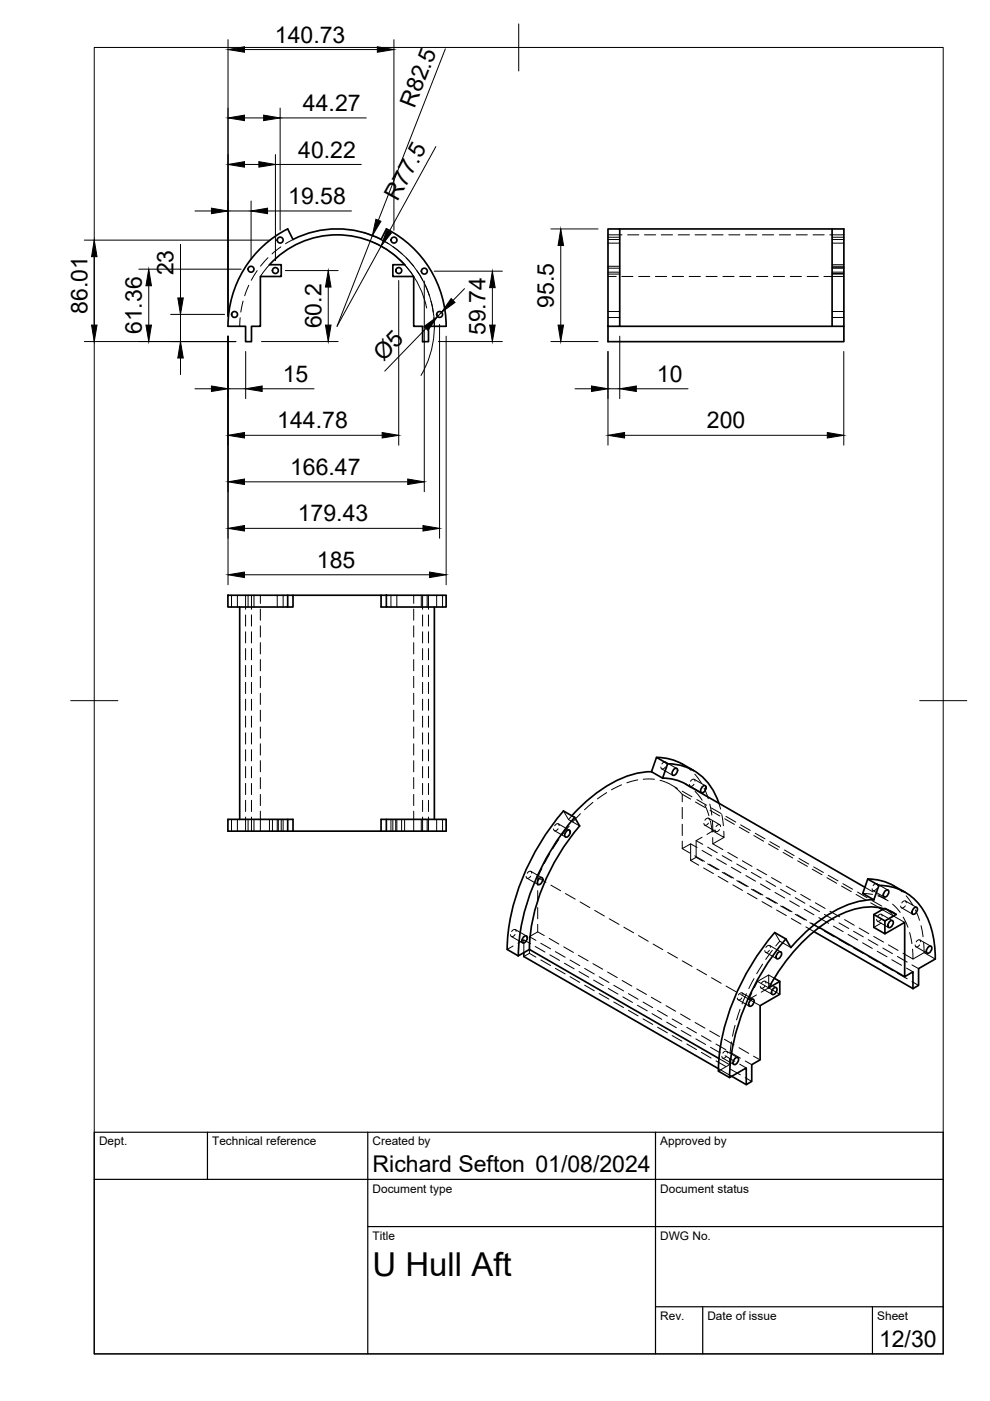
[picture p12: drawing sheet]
<svg xmlns="http://www.w3.org/2000/svg" width="210mm" height="297mm" viewBox="0 0 210 297" stroke-linecap="round" stroke-linejoin="round" font-family="sans-serif">
<!-- layer: Hidden -->
<g fill="none" stroke="#000" stroke-width=".21">
<path d="M54.5 57.4l-1.2 2M56.8 54.6l-1.6 1.8M57.1 56.1l-1.9 2.5M59.5 52.4l-1.8 1.4M62.1 50.8l-1.6 .9M80.8 50.8l1.6 .9M83.4 52.4l1.8 1.4M85.8 56.1l1.9 2.5M86.1 54.7l1.6 1.7M88.4 57.4l1.2 2M128.9 50.8h2.5M128.9 58.6h1.7"/>
<path d="M128.9 57.7h2.5M128.9 56.5h2.5M128.9 51.5h2.5M128.9 50.3h2.5M128.9 58.1h2.5M128.9 56.9h2.5M128.9 49.8h3M131.8 58.6h2.4M133.1 49.8h2.3M135.4 58.6h2.4M136.7 49.8h2.3M139 58.6h2.4"/>
<path d="M140.2 49.8h2.4M142.5 58.6h2.4M143.8 49.8h2.4M146.1 58.6h2.4M147.4 49.8h2.4M149.7 58.6h2.4M150.9 49.8h2.4M153.3 58.6h2.3M154.5 49.8h2.4M156.8 58.6h2.4M158.1 49.8h2.4M160.4 58.6h2.4"/>
<path d="M161.6 49.8h2.4M164 58.6h2.3M165.2 49.8h2.4M167.6 58.6h2.3M168.8 49.8h2.4M171.1 58.6h2.4M172.4 49.8h2.4M174.7 58.6h4.2M175.9 49.8h3M176.4 50.8h2.5M176.4 56.1h2.5M176.4 57.7h2.5"/>
<path d="M176.4 56.5h2.5M176.4 51.5h2.5M176.4 50.3h2.5M176.4 58.1h2.5M176.4 56.9h2.5M176.4 58h2.5M176.4 56.8h2.5M50.9 67.4l-.1 1.8M51.5 63.8l-.4 2.4M52.7 60.5l-.8 2.2M90.2 60.5l.8 2.2M91.4 63.8l.5 2.4"/>
<path d="M92 67.4l.1 1.8M128.9 67.3h2.5M128.9 66h2.5M176.4 67.3h2.5M176.4 66h2.5M49.1 126.2v2.5M50.3 126.2v2.5M52.1 126.2v3M52.1 130.4v2.3M52.1 133.9v2.4M52.1 137.5v2.4M52.6 126.2v2.5"/>
<path d="M53.3 126.2v3M53.3 130.4v2.3M53.3 133.9v2.4M53.3 137.5v2.4M53.8 126.2v2.5M55.2 126.2v1.7M55.2 129.1v2.4M55.2 132.7v2.4M55.2 136.3v2.3M55.2 139.8v2.4M58.8 126.2v2.5M60 126.2v2.5"/>
<path d="M82.9 126.2v2.5M84.1 126.2v2.5M87.7 126.2v1.7M87.7 129.1v2.4M87.7 132.7v2.4M87.7 136.3v2.3M87.7 139.8v2.4M89.3 126.2v2.5M89.6 126.2v3M89.6 130.4v2.3M89.6 133.9v2.4M89.6 137.5v2.4"/>
<path d="M90.6 126.2v2.5M90.8 126.2v3M90.8 130.4v2.3M90.8 133.9v2.4M90.8 137.5v2.4M92.6 126.2v2.5M93.8 126.2v2.5M52.1 141.1v2.4M52.1 144.7v2.4M52.1 148.2v2.4M52.1 151.8v2.4M52.1 155.4v2.4"/>
<path d="M52.1 158.9v2.4M53.3 141.1v2.4M53.3 144.7v2.4M53.3 148.2v2.4M53.3 151.8v2.4M53.3 155.4v2.4M53.3 158.9v2.4M55.2 143.4v2.4M55.2 147v2.4M55.2 150.6v2.3M55.2 154.1v2.4M55.2 157.7v2.4"/>
<path d="M87.7 143.4v2.4M87.7 147v2.4M87.7 150.6v2.3M87.7 154.1v2.4M87.7 157.7v2.4M89.6 141.1v2.4M89.6 144.7v2.4M89.6 148.2v2.4M89.6 151.8v2.4M89.6 155.4v2.4M89.6 158.9v2.4M90.8 141.1v2.4"/>
<path d="M90.8 144.7v2.4M90.8 148.2v2.4M90.8 151.8v2.4M90.8 155.4v2.4M90.8 158.9v2.4M49.1 173.7v2.5M50.3 173.7v2.5M52.1 162.5v2.4M52.1 166.1v2.4M52.1 169.7v2.3M52.1 173.2v3M52.6 173.7v2.5"/>
<path d="M53.3 162.5v2.4M53.3 166.1v2.4M53.3 169.7v2.3M53.3 173.2v3M53.8 173.7v2.5M55.2 161.3v2.3M55.2 164.9v2.3M55.2 168.4v2.4M55.2 172v4.2M57.1 173.7v2.5M57.8 173.7v2.5M58.8 173.7v2.5"/>
<path d="M59 173.7v2.5M59.6 173.7v2.5M60 173.7v2.5M82.9 173.7v2.5M83.3 173.7v2.5M83.9 173.7v2.5M84.1 173.7v2.5M85.2 173.7v2.5M85.8 173.7v2.5M87.7 161.3v2.3M87.7 164.9v2.3M87.7 168.4v2.4"/>
<path d="M87.7 172v4.2M89.3 173.7v2.5M89.6 162.5v2.4M89.6 166.1v2.4M89.6 169.7v2.3M89.6 173.2v3M90.6 173.7v2.5M90.8 162.5v2.4M90.8 166.1v2.4M90.8 169.7v2.3M90.8 173.2v3M92.6 173.7v2.5"/>
<path d="M93.8 173.7v2.5M117.5 176.1l2.4 1.4M118.3 175.7v.1a.47 .47 0 0 1-.4 .4 .47 .47 0 0 1-.5-.4v-.1M118.4 174.7l2.3 1.3M118.5 178l-1.3 2M118.6 175.1a.48 .48 0 0 0-.5-.5 .48 .48 0 0 0-.5 .5M119.5 171.9l1 1.9 2.4 1.3M120.7 175.2l-1.5 1.8M121.2 173l-.7 .8M123.1 172.5l-1.7 1.8M125.7 170.1l-1.8 1.6M128.6 168l-1.9 1.4"/>
<path d="M131.8 166.4l-2.2 1.1M135.2 165.4l-2.3 .6M136.4 165.2h2.4M139.9 165.4l2.2 .9M140.3 163l2.3 1.4M141.1 162.6v.1a.47 .47 0 0 1-.5 .4 .47 .47 0 0 1-.5-.5M141.1 161.6l2.4 1.3M141.3 162a.44 .44 0 0 0-.4-.5 .44 .44 0 0 0-.5 .4l-.1 .1M142.2 166.4l1.4 .8M143.1 167l1.6 1.4v1.6M144.7 171.2v2.4M144.7 174.8v2.4"/>
<path d="M144.7 179.9l1.6 1M144.7 168.4l1.7 1M144.7 167.8l2 1.1M144.7 162l1.8 1.3M145.4 166.3l1.1 .7M146.3 166.7l2.4 1.3M146.4 178.9l1.4 .8M147.2 166.3h-.1a.47 .47 0 0 1-.5 .4 .47 .47 0 0 1-.4-.4M147.2 165.2l2.3 1.4M147.3 164.2l1.4 1.9M147.4 165.6a.45 .45 0 0 0-.5-.4 .45 .45 0 0 0-.4 .4l-.1 .1M147.4 167.8l1.5 1.9"/>
<path d="M147.4 170l2.1 1.2M147.6 178.2l1.4 .8M147.7 169.5l2.1 1.2M148.9 177.5l-1.3 .7v3.6l-1.2 .6v-3.5l-1.7 1v-1.6M149.3 167.1l.9 2.2M149.4 174.9l2.4 1.4M149.4 170.7l.9 2.2M150 179.6l2.1 1.2M150.2 174.5v.1a.47 .47 0 0 1-.5 .4 .47 .47 0 0 1-.5-.4M150.2 173.5l2.4 1.3M150.4 173.9a.45 .45 0 0 0-.4-.5 .45 .45 0 0 0-.5 .4v.1M150.5 170.5l.4 2.3"/>
<path d="M150.6 171.8l2 1.2M150.6 174.1l.4 2.3M150.8 171.3l2.1 1.2M151 174l.1 2.2M151.1 177.6v1.3l2.2 1.2M151.1 176.2l2.4 1.4v-1.4M151.1 176.2l-1.2 .7M152.4 170.3l.4 1.2M152.5 175.9a.47 .47 0 0 1-.4 .5 .47 .47 0 0 1-.5-.5M152.8 175.2a.49 .49 0 0 0-.5-.4 .49 .49 0 0 0-.5 .5M153 172.7l.4 2.4M153.5 177.6l-2.4 1.3"/>
<path d="M153.6 173.6l2.1 1.2M153.9 173.1l2.1 1.2M156.7 175.4l2.1 1.2M157 174.9l2.1 1.2M159.8 177.2l2.1 1.2M160.1 176.7l2.1 1.1M162.9 179l2.1 1.1M163.2 178.4l2.1 1.2M108.4 198.6l2.4 1.3M109.2 198.1v.1a.47 .47 0 0 1-.5 .4 .47 .47 0 0 1-.5-.4M109.3 197.1l2.3 1.3M109.4 197.5a.48 .48 0 0 0-.5-.5 .48 .48 0 0 0-.4 .5"/>
<path d="M109.8 200l1.3-.7v2.7M111.1 199.3l1.4 .8M111.7 186.2l2.4 1.3M112.2 198.6l1.4 .8M112.5 185.8a.48 .48 0 0 1-.5 .4 .48 .48 0 0 1-.5-.3v-.1M112.6 184.7l2.3 1.4M112.7 185.1a.48 .48 0 0 0-.5-.4 .48 .48 0 0 0-.4 .5M114 196v1.6l-1.8 1v3.5l-1.1 .7M114 188.8v2.4M114 192.4v2.4M114 186.1l1.8 1M114 197.6l1.4 .8"/>
<path d="M114.7 200l2 1.2M114.9 184.2l-.9 1.9v1.5M116.4 199l2.1 1.2M116.6 181l-1.2 2.1M116.8 187.7l2.1 1.2M119.9 189.4l2.1 1.2M123 191.2l2.1 1.2M126.1 193l2 1.2M129.2 194.8l2.1 1.2M132.3 196.6l2 1.2M135.4 198.4l2 1.2M146.4 182.4l1.7 1"/>
<path d="M147.3 181.4l2.1 1.2M147.6 181.8l1.4 .8M148.8 180.3l2.1 1.2M149.2 184l2.1 1.2M150 183.2l2.1 1.1M150.4 183.2l2.1 1.2M151.9 182.1l2.1 1.2M152.3 185.8l2 1.2M153.1 181.4l2.1 1.2M153.1 184.9l2.1 1.2M153.5 185l2.1 1.2M154.3 180.7l2.1 1.2"/>
<path d="M155 183.9l2.1 1.1M155.4 187.6l2 1.2M156.2 183.2l2.1 1.2M156.2 186.7l2.1 1.2M156.6 186.8l2 1.2M157.4 182.5l2 1.2M158.1 185.6l2.1 1.2M158.5 189.4l2 1.2M159.3 185l2.1 1.1M159.3 188.5l2.1 1.2M159.7 188.6l2.1 1.2M160.5 184.3l2.1 1.2"/>
<path d="M161.2 187.4l2.1 1.2M161.6 191.2l2 1.1M162.4 186.7l2.1 1.2M162.4 190.3l2.1 1.2M162.8 190.4l2 1.1M163.6 186.1l2.1 1.1M164.3 197.7l1 1.8M164.3 189.2l2.1 1.2M164.7 192.9l2 1.2M165.5 188.5l2.1 1.2M165.5 192.1l2.1 1.2M165.9 192.1l2 1.2"/>
<path d="M166 180.7l2.1 1.2M166.3 180.2l2.1 1.2M166.7 187.9l2 1.1M167.4 191l2.1 1.2M167.8 194.7l2 1.2M168.6 190.3l2.1 1.2M168.6 193.9l2.1 1.1M169 193.9l2 1.2M169.1 182.5l2.1 1.2M169.4 182l2.1 1.2M169.8 189.6l2 1.2M170.5 192.8l2.1 1.2"/>
<path d="M170.9 196.5l1.7 1M171.7 192.1l2.1 1.2M171.7 195.6l2.1 1.2M172.1 195.7l1.6 .9M172.2 184.3l2.1 1.2M172.5 183.8l2.1 1.2M172.9 191.4l2 1.2M173.6 194.5l2.1 1.3M174.8 193.9l2 1.2M174.8 197.4l2 1.2M175.3 186.1l2.1 1.2M175.6 185.6l2.1 1.2"/>
<path d="M176 193.2l2 1.2M176.7 196.3l2.1 1.2M177.9 195.7l2.1 1.2M177.9 199.2l2.1 1.2M178.4 187.9l2.1 1.1M178.7 187.4l2.1 1.1M179.1 195l2 1.2M179.8 198.1l2.1 1.2M181 197.4l2 1.2M181.5 189.6l2.1 1.2M181.8 189.1l2.1 1.2M182.2 196.8l2 1.2"/>
<path d="M182.9 199.9l2.1 1.2M182.9 189.4l2.1 .2M183.4 188.1l1.7 1M184.1 199.2l2 1.2M184.6 191.4l1.8 1M184.9 190.9l2.1 1.2M185.1 188.8l2.3 1.4M185.3 198.6l2 1.1M185.9 188.4l-.1 .1a.47 .47 0 0 1-.4 .4 .47 .47 0 0 1-.5-.4v-.1M185.9 187.4l2.4 1.3M186 195.3l2.4 1.3M186.1 187.8a.48 .48 0 0 0-.5-.5 .48 .48 0 0 0-.5 .5"/>
<path d="M186.1 189.7l1.8 1M186.2 190l2.1 1M186.8 194.9a.47 .47 0 0 1-.5 .5 .47 .47 0 0 1-.4-.5M186.8 195.7l-1.5 .9M186.9 193.9l2.3 1.3M187 194.2a.44 .44 0 0 0-.4-.4 .44 .44 0 0 0-.4 .3l-.1 .2M187.1 192.9l4.7 2.7M187.4 192.7l.2-.2 .7 .5 1.1 1.2-1.5 .9M187.6 192.5l1.1 .7M188 192.7l1.4 .8M189.3 191.7l1.6 1.7M189.5 187.8l1.8 1.3"/>
<path d="M191.2 192.5l2.3 1.3M191.5 194.4l1 2.2M191.9 192.1a.47 .47 0 0 1-.5 .4 .47 .47 0 0 1-.4-.3v-.1M192 191l2.3 1.4M192.1 189.9l1.4 2M192.2 191.4a.48 .48 0 0 0-.5-.4 .48 .48 0 0 0-.5 .4M192.9 197.7l.4 2.4M194.1 192.9l.9 2.2M195 199.3l2.4 1.3M195.2 199.7a.48 .48 0 0 0-.5-.5 .48 .48 0 0 0-.5 .5M195.3 196.3l.4 2.3M195.8 199.8l.1 2.2"/>
<path d="M108.8 200.6l-1.3 .7M112.2 202.1l1.4 .8M113.5 200.7l2 1.2M114.7 203.5l2 1.2M116.6 202.4l2 1.2M117.8 201.8l2 1.2M117.8 205.3l2 1.2M119.5 200.8l2.1 1.1M119.7 204.2l2 1.2M120.9 203.5l2 1.2M120.9 207.1l2 1.2M122.6 202.5l2.1 1.2"/>
<path d="M122.8 206l2 1.2M124 205.3l2 1.2M124 208.9l2 1.2M125.7 204.3l2.1 1.2M125.9 207.8l2 1.2M127 207.1l2.1 1.2M127 210.7l2.1 1.1M128.8 206.1l2.1 1.2M129 209.6l2 1.2M130.1 208.9l2.1 1.2M130.1 212.4l2.1 1.2M131.9 207.9l2.1 1.2"/>
<path d="M132.1 211.4l2 1.1M133.2 210.7l2.1 1.2M133.2 214.2l2.1 1.2M135 209.7l2.1 1.1M135.1 213.1l2.1 1.2M136.3 212.5l2.1 1.1M136.3 216l2.1 1.2M138.1 211.4l2.1 1.2M138.2 214.9l2.1 1.2M138.5 200.2l2 1.1M139.4 214.2l2.1 1.2M139.4 217.8l2.1 1.2"/>
<path d="M141.2 213.2l2.1 1.2M141.4 216.7l2 1.2M141.6 201.9l2 1.2M142.5 216l2.1 1.2M142.5 219.6l2.1 1.2M144.3 215l2 1.2M144.4 218.5l2.1 1.2M144.7 203.7l2 1.2M145.6 217.8l2.1 1.2M147.4 216.8l2.1 1.2M147.8 205.5l2 1.2M148.7 219.6l2.1 1.2"/>
<path d="M150.5 218.6l2 1.2M150.9 207.3l2 1.2M153.9 209.1l2.1 1.2M155.9 217.4l-.6 2.3M156.5 212l2.4 1.3M156.9 214l-.7 2.2M157 210.8l1.8 1.1M157.3 211.6a.47 .47 0 0 1-.5 .4 .47 .47 0 0 1-.5-.4M157.4 210.5l2.3 1.4M157.5 210.9a.45 .45 0 0 0-.4-.4 .45 .45 0 0 0-.5 .3v.1M158.3 210.7l-1 2.2M158.8 211.9l2.4 1.3"/>
<path d="M159.4 210.5l-.6 1.4M159.9 207.5l-1.1 2.1M160.4 211l-1.6 .9M160.6 208.1l-.7 1.3M160.6 208.1l2.4-1.4v2.8l-1.6 .9M160.6 208.1l4.7 2.7M161.4 209.5l2.3 1.3M161.7 204.4l-1.3 2M162.2 209.1h-.1a.48 .48 0 0 1-.4 .4 .48 .48 0 0 1-.5-.3v-.1M162.2 208.1l2.4 1.3M162.3 201.9l2.4 1.4M162.4 208.4a.48 .48 0 0 0-.5-.4 .48 .48 0 0 0-.5 .5"/>
<path d="M163 206.7l1.1 .7M163.1 201.5a.47 .47 0 0 1-.5 .5 .47 .47 0 0 1-.4-.5M163.2 200.5l2.3 1.3M163.3 200.9a.48 .48 0 0 0-.4-.5 .48 .48 0 0 0-.5 .5M163.7 201.5l-1.4 1.9M164.5 200.6l.8-1.1 2.4 1.4M181 201l2 1.2M184.1 202.8l2 1.2M186 201.7l2.1 1.2M187.2 201l2 1.2M187.2 204.6l2 1.1M188.4 200.3l2 1.2"/>
<path d="M189.1 203.5l2.1 1.2M190.3 202.8l2 1.2M190.3 206.3l2 1.2M192.2 205.3l1.4 .7M193.4 204.6l1.4 .8M193.4 208.1l1.4 .8M193.5 201.2l.1 2.1-2.1-1.2M194.2 200.7l2.4 1.4M195 200.3v.1a.47 .47 0 0 1-.5 .4 .47 .47 0 0 1-.5-.4v-.1M195.9 202l-2.3 1.3M195.9 202l2.4 1.3M145.6 221.3l2.1 1.2"/>
<path d="M147.5 220.3l2.1 1.2M148.7 223.1l2.1 1.2M150.6 222l2.1 1.2M151.8 221.4l2.1 1.2M151.8 224.9l2.1 1.2M152.3 226.6l2.8 1.6M152.4 224.4l2.3 1.3M153.2 224.3l2.4 1.4M153.6 220.4l2 1.1M153.7 223.8l2.1 1.2M154 223.9v.1a.46 .46 0 0 1-.5 .4 .46 .46 0 0 1-.4-.4M154.1 222.9l2.3 1.3"/>
<path d="M154.2 223.3a.48 .48 0 0 0-.5-.5 .48 .48 0 0 0-.4 .5M154.7 225.7l-2.4 1.4M154.7 224.4v1.3M154.9 223.1l2.1 1.3M154.9 226.7l2.1 1.2M155.1 220.9l-.3 2.3M156.7 222.1l2 1.2M156.8 225.6l1.4 .8M158 224.9l1.4 .8M158 228.5l1.4 .8M159.8 223.9l1.4 .8"/>
</g>
<!-- layer: Visible -->
<g fill="none" stroke="#000" stroke-width=".36">
<path d="M61 48.5a23.1 23.1 0 0 0-12.7 20.7h3.8v3.2h1.2v-3.2h1.9v-10.6h4.4v-2.5h-2.5a19.4 19.4 0 0 1 28.7 0M61 48.5l1.1 2.3a20.6 20.6 0 0 1 18.7 0M81.9 48.5l-1.1 2.3M81.9 48.5a23.1 23.1 0 0 1 12.7 20.7h-3.8v3.2h-1.2v-3.2h-1.9v-10.6h-4.4v-2.5h2.5M128.9 48.5h2.5v20.7h-2.5zM131.4 48.5h45M128.9 69.2v3.2h50v-23.9h-2.5v20.7h2.5M131.4 69.2h45M48.3 126.2h12.7v2.5h-12.7zM50.8 128.7v45M61 126.2h1.1v2.5h-1.1M62.1 126.2h18.7v2.5h1.1"/>
<path d="M80.8 126.2h1.1M81.9 126.2h12.7v2.5h-12.7zM92.1 128.7v45M61 173.7v2.5M62.1 176.2h-13.8v-2.5h13.8v2.5h18.7v-2.5h13.8v2.5h-13.8M81.9 173.7v2.5M120.1 176.2l.6-.2a.97 .97 0 0 1-.8 1.5 .84 .84 0 0 1 .2-1.3zM121.8 173.3l-2.3-1.4a49.1 49.1 0 0 0-11.9 27.8l-.1 1.6M121.8 173.3l1.1 1.8M121.8 173.3a49.1 49.1 0 0 0-11.9 27.7v1.6M122.9 175.1a43.7 43.7 0 0 0-10.6 24.7v1.5M138.1 163.6a20.3 20.3 0 0 0-12.1 4.9l-2.4 2.1-2.4 2.3"/>
<path d="M139.2 160.6l2.4 1.3-1.1 3.1-2.4-1.4zM139.2 160.6a11.2 11.2 0 0 1 5.5 1.4l2.4 1.4M140.5 165l3 .4 1.9 .9M141.6 161.9a11.3 11.3 0 0 1 10.8 8.4M142.9 163.1l.6-.2a.97 .97 0 0 1-.8 1.5 .84 .84 0 0 1 .2-1.3zM145.4 166.3l38 21.8M148.9 166.8l.6-.2a.97 .97 0 0 1-.8 1.4 .84 .84 0 0 1 .2-1.2zM111 198.7l.6-.2a.97 .97 0 0 1-.8 1.4 .84 .84 0 0 1 .2-1.2zM114.3 186.3l.6-.2a.97 .97 0 0 1-.8 1.4 .84 .84 0 0 1 .2-1.2zM166.6 199.1l-2.3-1.4a49.1 49.1 0 0 0-11.9 27.8l-.1 1.6M166.6 199.1l1.1 1.8M166.6 199.1a49.1 49.1 0 0 0-11.9 27.7v1.6"/>
<path d="M172.6 197.5l21 12.1M173.7 196.6l18.1 10.5M184 186.4l2.4 1.3-1.1 3.1-2.4-1.4zM184 186.4a11.2 11.2 0 0 1 5.5 1.4l2.4 1.4M185.3 193.9l2.3 1.3M185.3 190.8a20.7 20.7 0 0 0-12.7 5.3l-2.5 2.2-2.4 2.6M186.4 187.7a11.1 11.1 0 0 1 10.4 7.4 20.8 20.8 0 0 1 1.5 8.2l-3.5 2.1v3.5l-1.2 .7M186.4 192.4l.7 .5M187.4 192.7l-2.1 1.2v2.7l2.3 1.4M187.6 188.9l.7-.2a.97 .97 0 0 1-.9 1.5 .84 .84 0 0 1 .2-1.3zM188.6 195.4l.6-.2a.97 .97 0 0 1-.8 1.4 .84 .84 0 0 1 .2-1.2zM188.7 193.2l1.3 .7-2.4 1.3v2.8l4.2-2.4v11.5l1.8-1.1v3.6"/>
<path d="M190 193.9a11.3 11.3 0 0 0-11-.4 34.4 34.4 0 0 0-15.2 14.6l-.8 1.4 2.3-1.4v2.7l-4.1 2.4v11.5l-1.8 1v3.6l-1.2 .7v-3.6l-3.5 2.1-2.4-1.4M193.7 192.6l.7-.2a.97 .97 0 0 1-.9 1.4 .84 .84 0 0 1 .2-1.2zM107.5 201.3l2.4 1.4M111.1 202v.8l41.2 23.8M112.2 201.3l-2.3 1.4M112.2 201.3l40.2 23.1M159.1 212.1l.6-.2a.97 .97 0 0 1-.8 1.4 .84 .84 0 0 1 .2-1.2zM163.9 209.6l.7-.2a.97 .97 0 0 1-.9 1.4 .84 .84 0 0 1 .2-1.2zM164.1 207.4l1.2 .7M164.9 202l.6-.2a.97 .97 0 0 1-.8 1.5 .84 .84 0 0 1 .2-1.3zM196.8 200.9l.6-.3a.97 .97 0 0 1-.8 1.5 .84 .84 0 0 1 .2-1.2zM155.1 228.2l3.1 1.8"/>
<path d="M155.8 224.5l.6-.3a.97 .97 0 0 1-.8 1.5 .84 .84 0 0 1 .2-1.2z"/>
<circle cx="53.2" cy="57.1" r=".62"/>
<circle cx="58.4" cy="57.4" r=".62"/>
<circle cx="59.4" cy="50.9" r=".62"/>
<circle cx="83.5" cy="50.9" r=".62"/>
<circle cx="84.6" cy="57.4" r=".62"/>
<circle cx="90" cy="57.5" r=".62"/>
<circle cx="49.7" cy="66.7" r=".62"/>
<circle cx="93.2" cy="66.7" r=".62"/>
</g>
<!-- layer: BORDER -->
<path d="M20 10.1h180v276.9h-180zM110 5.1v10M15 148.6h10M195 148.6h10" fill="none" stroke="#000" stroke-width=".21"/>
<!-- layer: TITLEBLOCK -->
<path d="M20 240.1h180v46.9h-180zM20 250h180M44 240.1v9.9M78 240.1v46.9M139 240.1v46.9M78 260.1h122M139 277.1h61M149 277.1v9.9M185 277.1v9.9" fill="none" stroke="#000" stroke-width=".25"/>
<!-- layer: FD_Dimensions -->
<g fill="none" stroke="#000" stroke-width=".21">
<path d="M48.3 8.4v58.7M51.8 10.5h28.2M83.5 8.4v40.4M94.4 10.4l-14.2 36.3M51.8 25h4.1M51.8 34.9h3.1M58.4 32.8v22.5M58.4 34.9h18.2M59.4 22.9v25.9M59.4 25h18.3M92.4 31.1l-9.9 18M17.9 50.9h39.4"/>
<path d="M20 54.4v14.5M29.4 57.1h21.7M38.3 51.8v11.4M41.3 44.7h3.5M48.3 44.7h4.9M53.2 42.6v12.4M56.7 44.7h17.8M60.5 57.4h11.2M77 49.3a20.6 20.6 0 0 1 12.3 30.3M78.9 51.3a19.4 19.4 0 0 1 11.6 14M79 50l-7.5 19.2 9.3-17M84.5 59.5v34.9"/>
<path d="M90 59.6v44.7M92.1 57.5h14.4M116.8 48.5h10M118.9 52.1v16.8M17.9 72.4h32.1M31.5 60.6v8.3M36.2 66.7h11.4M38.3 66.7v5.7M38.3 75.9v3.5M48.3 71.3v52.7M52.1 74.5v10M55.4 72.4h16.3"/>
<path d="M69.6 60.9v8M90.3 69.6l-8.7 9.1M92.9 72.4h13.6M93.2 68.8v45.3M93.6 66.2l-.8 .9M94.6 71.3v52.7M98.5 61.2l-2.4 2.5M104.4 61v7.9M116.8 72.4h10M128.9 74.5v19.9M131.4 71.3v13.2M178.9 74.5v19.9"/>
<path d="M41.3 82.4h3.5M48.3 82.4h3.8M51.8 92.3h29.2M55.6 82.4h11M121.9 82.4h3.5M128.9 82.4h2.5M132.4 92.3h43M134.9 82.4h11M51.8 112h37.9M51.8 102.2h34.6M51.8 121.9h39.3"/>
</g>
<g fill="#000" stroke="#000" stroke-width=".21">
<path d="M48.3 10.5l3.5-.6v1.2zM80 9.9l3.5 .6-3.5 .6zM48.3 25l3.5-.6v1.2zM48.3 34.9l3.5-.6v1.1zM54.9 34.3l3.5 .6-3.5 .5zM55.9 24.4l3.5 .6-3.5 .6zM20 50.9l.6 3.5h-1.2zM44.8 44.1l3.5 .6-3.5 .6zM53.2 44.7l3.5-.6v1.2zM79.7 46.5l1.1 .4-1.8 3.1zM82 48.8l1 .6-2.2 2.8zM118.9 48.5l.6 3.6h-1.2z"/>
<path d="M19.4 68.9h1.2l-.6 3.5zM30.9 68.9h1.2l-.6 3.5zM31.5 57.1l.6 3.5h-1.2zM38.3 72.4l.6 3.5h-1.2zM37.7 63.2h1.2l-.6 3.5zM69 68.9h1.2l-.6 3.5zM69.6 57.4l.6 3.5h-1.2zM89.9 69.2l2.9-2.1-2.1 2.9zM95.7 63.3l.8 .8-2.9 2.1zM103.8 68.9h1.2l-.6 3.5zM104.4 57.5l.6 3.5h-1.2zM118.3 68.9h1.2l-.6 3.5z"/>
<path d="M44.8 81.8l3.5 .6-3.5 .6zM48.3 92.3l3.5-.6v1.2zM52.1 82.4l3.5-.6v1.2zM81 91.7l3.5 .6-3.5 .6zM125.4 81.8l3.5 .6-3.5 .6zM128.9 92.3l3.5-.6v1.2zM131.4 82.4l3.5-.6v1.2zM175.4 91.7l3.5 .6-3.5 .6zM48.3 112l3.5-.6v1.2zM48.3 102.2l3.5-.6v1.1zM86.4 101.6l3.6 .6-3.6 .5zM89.7 111.4l3.5 .6-3.5 .6z"/>
<path d="M48.3 121.9l3.5-.6v1.2zM91.1 121.3l3.5 .6-3.5 .6z"/>
</g>
<text font-size="7" x="79" y="270.6">U Hull Aft</text>
<g font-size="4.9">
<text x="58.3" y="9">140.73</text>
<text x="64.2" y="23.6">44.27</text>
<text x="87.9" y="23.1" transform="rotate(-69 87.9 23.1)">R82.5</text>
<text x="63.2" y="33.4">40.22</text>
<text x="61.1" y="43.3">19.58</text>
<text x="84.3" y="42.8" transform="rotate(-61 84.3 42.8)">R77.5</text>
<text x="36.8" y="58.4" transform="rotate(-90 36.8 58.4)">23</text>
<text x="117.4" y="65.2" transform="rotate(-90 117.4 65.2)">95.5</text>
<text x="18.5" y="66.6" transform="rotate(-90 18.5 66.6)">86.01</text>
<text x="30.1" y="70.9" transform="rotate(-90 30.1 70.9)">61.36</text>
<text x="68.1" y="69.6" transform="rotate(-90 68.1 69.6)">60.2</text>
<text x="102.9" y="71.1" transform="rotate(-90 102.9 71.1)">59.74</text>
<text x="81.3" y="76.7" transform="rotate(-46 81.3 76.7)">Ø5</text>
<text x="59.9" y="81">15</text>
<text x="139.3" y="81">10</text>
<text x="58.8" y="90.8">144.78</text>
<text x="149.9" y="90.8">200</text>
<text x="61.5" y="100.7">166.47</text>
<text x="63.1" y="110.5">179.43</text>
<text x="67.2" y="120.4">185</text>
<text x="79" y="248.5">Richard Sefton 01/08/2024</text>
<text x="186.4" y="285.7">12/30</text>
</g>
<g font-size="2.5">
<text x="21" y="242.9">Dept.</text>
<text x="45" y="242.9">Technical reference</text>
<text x="79" y="242.9">Created by</text>
<text x="140" y="242.9">Approved by</text>
<text x="79" y="252.8">Document type</text>
<text x="140" y="252.8">Document status</text>
<text x="79" y="262.9">Title</text>
<text x="140" y="262.9">DWG No.</text>
<text x="140" y="279.9">Rev.</text>
<text x="150" y="279.9">Date of issue</text>
<text x="186" y="279.9">Sheet</text>
</g>
</svg>
